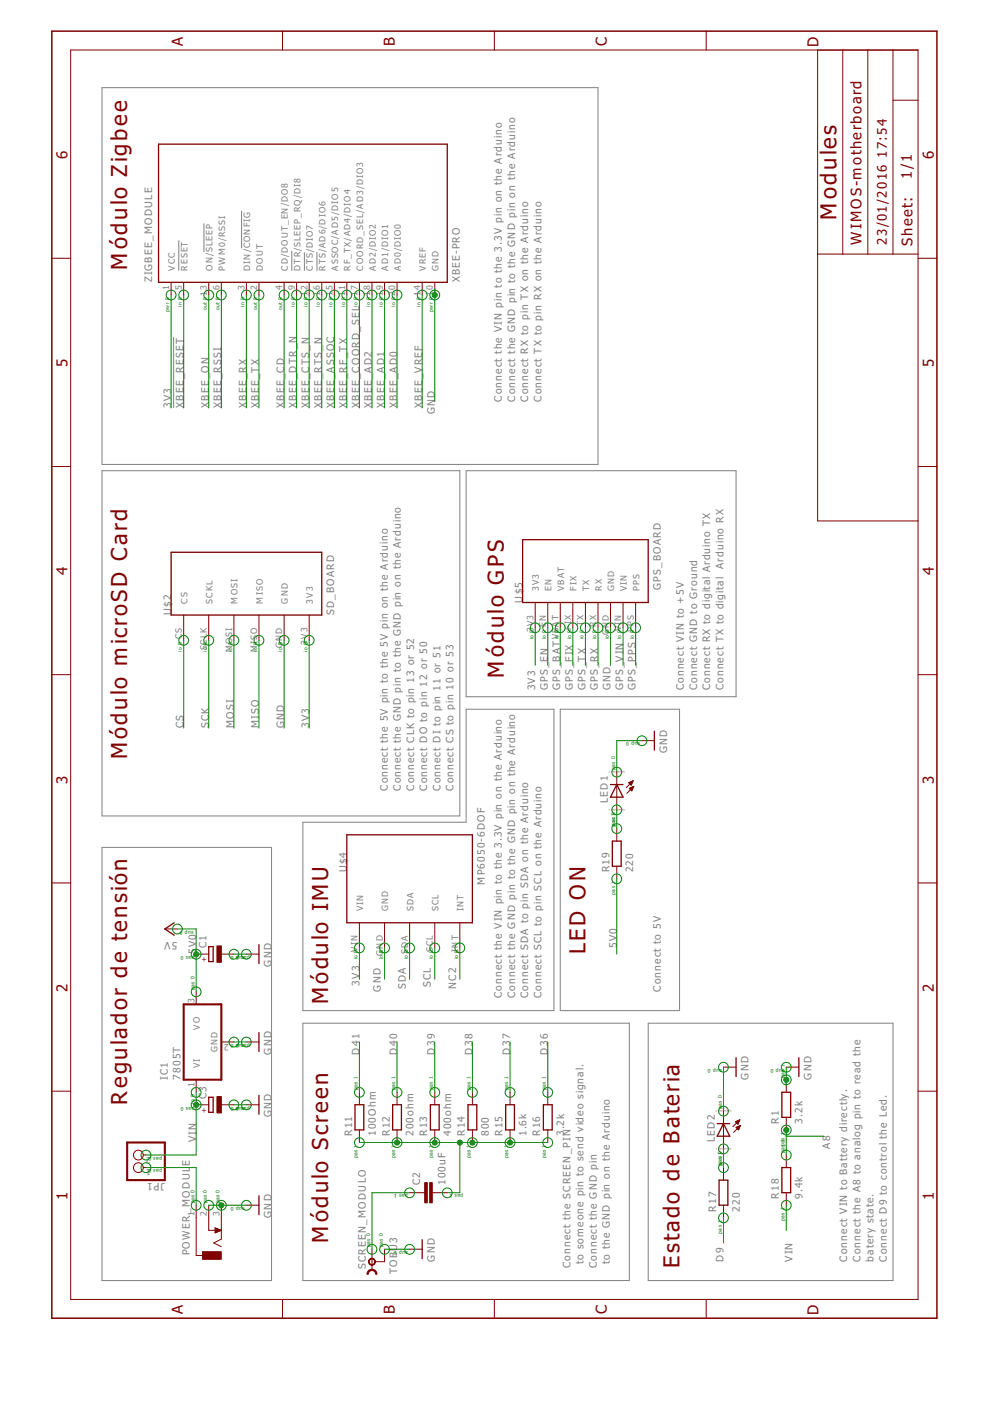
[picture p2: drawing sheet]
<svg xmlns="http://www.w3.org/2000/svg" width="210mm" height="297mm" viewBox="0 0 210 297" stroke-linecap="round" stroke-linejoin="round" font-family="sans-serif">
<g fill="none" stroke="#808080" stroke-width=".21">
<path d="M21.6 18.6h105.2v79.9h-105.2zM37.9 50.9v6.5M43.2 47.3v6.1M51.2 44.7v8M61.9 53.2v4.2M64.5 53.5v3.9M67.2 53.4v4M36.8 71.4v15.1M21.6 99.8h75.9v73.2h-75.9zM98.8 99.8h57.3v47.9h-57.3zM118.8 150.4h25.3v63.9h-25.3zM21.6 179.7h36v91.8h-36z"/>
<path d="M64.2 174.3h34.6v-23.9h18.7v63.9h-53.3zM64.2 216.9h69.2v54.6h-69.2zM137.4 216.9h51.9v54.6h-51.9z"/>
</g>
<g fill="#800000" stroke="#800000" stroke-width=".21">
<path d="M78.2 269.3a1.06 1.06 0 0 1 1.1-.1 1.06 1.06 0 0 1 .6 1h-.2a.8 .8 0 0 0-.8-.8 .8 .8 0 0 0-.8 .8h-.3v-.2z" fill-rule="evenodd"/>
<path d="M78.4 267a.74 .74 0 0 1 1.2 .3 .74 .74 0 0 1-.7 1v-.2a.59 .59 0 0 1-.6-.8 .59 .59 0 0 1 .9-.2 .59 .59 0 0 1-.1 1h-.2v.2a.74 .74 0 0 1-.7-.5 .74 .74 0 0 1 .2-.8z" fill-rule="evenodd"/>
</g>
<g fill="none" stroke="#800000" stroke-width=".21">
<path d="M15 10.6h179.6v264.9h-179.6zM59.9 6.6v4M104.8 6.6v4M149.7 6.6v4M173.4 10.6v99.8h21.2M178.7 10.6v43.3M184 10.6v43.3M189.3 10.6v43.3M189.3 21.3h5.3M11 54.8h4M36.3 59.9v2.6M38.9 59.9v2.6"/>
<path d="M44.3 59.9v2.6M46.9 59.9v2.6M52.2 59.9v2.6M54.9 59.9v2.6M60.2 59.9v2.6M62.9 59.9v2.6M65.6 59.9v2.6M68.2 59.9v2.6M70.9 59.9v2.6M73.5 59.9v2.6M76.2 59.9v2.6M78.9 59.9v2.6"/>
<path d="M81.5 59.9v2.6M84.2 59.9v2.6M89.5 59.9v2.6M92.2 59.9v2.6M173.4 53.9h21.2M194.6 54.8h4M11 98.9h4M194.6 98.9h4M38.9 130.4v5.3M44.3 130.4v5.3M49.6 130.4v5.3M54.9 130.4v5.3"/>
<path d="M60.2 130.4v5.3M65.6 130.4v5.3M113.5 127.7v5.4M116.1 127.7v5.4M118.8 127.7v5.4M121.5 127.7v5.4M124.1 127.7v5.4M126.8 127.7v5.4M129.4 127.7v5.4M132.1 127.7v5.4M134.8 127.7v5.4M11 143h4"/>
<path d="M136.1 157h2.6M194.6 143h4M130.8 163.7v8M130.8 175.7v2.6M133.3 165.9l.9-.4-.4 1zM133.4 165.9v.1M133.4 167.2l1-.4-.4 .9zM133.5 165.9v.2M133.5 167.1v.1M133.6 165.8v.5M133.6 167.1v.2M133.8 165.8v.6"/>
<path d="M133.8 167v.5M133.9 165.7v.7M133.9 167v.6M134 165.7v.4M134 166.9v.7M134.1 165.6v.2M134.1 166.9v.4M134.2 165.5l-1.4 1.5M134.3 166.8v.2M134.4 166.8l-1.5 1.4M11 187.2h4M34.9 197h2.7"/>
<path d="M76.2 195.6v5.4M81.5 195.6v5.4M86.8 195.6v5.4M92.2 195.6v5.4M97.5 195.6v5.4M130.8 183.7v2.6M194.6 187.2h4M41.6 210.3v2.6M41.6 202.3h2.7M46.9 202.3h2.7M52.2 202.3h2.7M11 231.4h4"/>
<path d="M41.6 228.9v2.7M41.6 234.2h2.7M46.9 220.9h2.7M46.9 234.2h2.7M52.2 220.9h2.7M52.2 234.2h2.7M76.2 231.6v2.6M76.2 239.6v2.6M84.2 231.6v2.6M84.2 239.6v2.6M92.2 231.6v2.6M92.2 239.6v2.6"/>
<path d="M100.2 231.6v2.6M100.2 239.6v2.6M108.1 231.6v2.6M108.1 239.6v2.6M116.1 231.6v2.6M116.1 239.6v2.6M153.4 235.6v8M153.4 226.3h2.7M155.9 237.8l1-.4-.4 1zM156 237.8v.1M156.1 239l.9-.4-.4 1zM156.1 237.7v.3"/>
<path d="M156.1 239v.1M156.3 237.7v.5M156.3 238.9v.3M156.4 237.6v.7M156.4 238.9v.5M156.5 237.6v.6M156.5 238.8v.7M156.7 237.5v.4M156.7 238.8v.6M156.8 237.5v.1M156.8 238.7v.4M156.9 237.4l-1.5 1.5"/>
<path d="M156.9 238.7v.1M157 238.6l-1.5 1.5M166.7 226.3h2.7M166.7 228.9v2.7M166.7 236.9v2.7M194.6 231.4h4M30.4 247.5h.5M30.4 244.9h.5M41.6 255.5v10.7h1.3M44.3 255.5v5.4h2.6M46.9 255.5v7.2l-1.6 .8 1.6 .8M52.2 255.5h2.7"/>
<path d="M86.8 252.9h3.2M91.7 252.9h3.1M153.4 247.5v2.7M153.4 255.5v2.7M166.7 244.9v2.6M166.7 252.9v2.6M45.6 260.3l1.3 .6-1.3 .5zM45.7 260.4v.9M45.8 260.4v.9M46 260.5v.7M46.1 260.5v.7M46.2 260.6v.5"/>
<path d="M46.4 260.6v.5M46.5 260.7v.3M46.6 260.7v.3M46.7 260.8v.1M46.9 260.8v.1M59.9 275.5v4M78.9 264.9v4.2M81.5 264.9v2.6h-2M86.8 264.9h2.7M104.8 275.5v4M149.7 275.5v4"/>
<circle cx="29.3" cy="247.6" r="1.04"/>
<circle cx="29.3" cy="244.9" r="1.04"/>
</g>
<g fill="none" stroke="#800000" stroke-width=".28">
<path d="M33.6 30.6h61.2v29.3h-61.2zM36.3 117.1h31.9v13.3h-31.9zM110.8 114.4h26.6v13.3h-26.6zM138.7 155v4M73.5 177h26.7v18.6h-26.7zM129.4 166.3h2.7M129.8 178.3h1.9v5.4h-1.9zM130.8 166.3l1.3 2.7h-2.7zM36.9 195.6l-2 1.4 2 1.3M44.3 200.7h.9v3.2h-.9zM54.9 200.3v4M54.9 218.9v4"/>
<path d="M44.3 232.6h.9v3.2h-.9zM54.9 232.2v4M75.3 234.2h1.8v5.4h-1.8zM83.2 234.2h1.9v5.4h-1.9zM91.2 234.2h1.9v5.4h-1.9zM99.2 234.2h1.9v5.4h-1.9zM107.2 234.2h1.9v5.4h-1.9zM115.2 234.2h1.9v5.4h-1.9zM152.1 238.2h2.6M153.4 238.2l1.3 2.7h-2.6zM156.1 224.3v3.9M165.8 231.6h1.8v5.3h-1.8z"/>
<path d="M169.4 224.3v3.9M54.9 253.5v4M152.5 250.2h1.8v5.3h-1.8zM165.8 247.5h1.8v5.4h-1.8zM89.5 262.8v4"/>
</g>
<path d="M11 6.6h187.6v272.9h-187.6z" fill="none" stroke="#800000" stroke-width=".32"/>
<g fill="#800000" stroke="#800000" stroke-width=".21">
<path d="M42.9 265.4h4v1.6h-4z"/>
<path d="M46 232.5h.9v3.5h-.9z"/>
<path d="M46 200.6h.9v3.4h-.9z"/>
<path d="M91.1 250.7h.6v4.3h-.6z"/>
<path d="M90 250.7h.6v4.3h-.6z"/>
</g>
<path d="M38.9 212.9h8v16h-8zM27 242.2h7.9v8h-7.9z" fill="none" stroke="#800000" stroke-width=".44"/>
<g fill="none" stroke="#008000" stroke-width=".21">
<path d="M36.3 62.5v24M38.9 62.5v24M44.3 62.5v24M46.9 62.5v24M52.2 62.5v24M54.9 62.5v24M60.2 62.5v24M62.9 62.5v24M65.6 62.5v24M68.2 62.5v24M70.9 62.5v24M73.5 62.5v24"/>
<path d="M76.2 62.5v24M78.9 62.5v24M81.5 62.5v24M84.2 62.5v24M89.5 62.5v24M92.2 61.2v24M38.9 135.7v18.7M44.3 135.7v18.7M49.6 135.7v18.7M54.9 135.7v18.7M60.2 135.7v18.7M65.6 135.7v18.7"/>
<path d="M113.5 133.1v8M116.1 133.1v8M118.8 133.1v8M121.5 133.1v8M124.1 133.1v8M126.8 133.1v8M129.4 133.1v8M132.1 133.1v8M134.8 133.1v8M136.1 157h-5.3v6.7M130.8 171.7v4M37.6 197h4v13.3"/>
<path d="M130.8 186.3v16M49.6 202.3h2.6M76.2 201v6.6M81.5 201v6.6M86.8 201v6.6M92.2 201v6.6M97.5 201v6.6M41.6 231.6v13.3h-10.7M49.6 234.2h2.6M49.6 220.9h2.6M76.2 220.9v10.7M84.2 220.9v10.7"/>
<path d="M92.2 220.9v10.7M100.2 220.9v10.7M108.1 220.9v10.7M116.1 220.9v10.7M153.4 226.3v9.3M166.7 226.3v4M166.7 239.6v5.3M30.9 247.5h10.7v8M44.3 255.5h7.9M76.2 242.2h39.9M86.8 252.9h-7.9v12M97.5 242.2v10.7h-2.7"/>
<path d="M153.4 243.6v3.9M153.4 258.2v5.3M166.7 255.5v5.4M166.7 240.9h8M81.5 264.9h5.3"/>
<circle cx="36.3" cy="62.5" r="1.04"/>
<circle cx="38.9" cy="62.5" r="1.04"/>
<circle cx="44.3" cy="62.5" r="1.04"/>
<circle cx="46.9" cy="62.5" r="1.04"/>
<circle cx="52.2" cy="62.5" r="1.04"/>
<circle cx="54.9" cy="62.5" r="1.04"/>
<circle cx="60.2" cy="62.5" r="1.04"/>
<circle cx="62.9" cy="62.5" r="1.04"/>
<circle cx="65.6" cy="62.5" r="1.04"/>
<circle cx="68.2" cy="62.5" r="1.04"/>
<circle cx="70.9" cy="62.5" r="1.04"/>
<circle cx="73.5" cy="62.5" r="1.04"/>
<circle cx="76.2" cy="62.5" r="1.04"/>
<circle cx="78.9" cy="62.5" r="1.04"/>
<circle cx="81.5" cy="62.5" r="1.04"/>
<circle cx="84.2" cy="62.5" r="1.04"/>
<circle cx="89.5" cy="62.5" r="1.04"/>
<circle cx="92.2" cy="62.5" r="1.04"/>
<circle cx="38.9" cy="135.8" r="1.04"/>
<circle cx="44.3" cy="135.8" r="1.04"/>
<circle cx="49.6" cy="135.8" r="1.04"/>
<circle cx="54.9" cy="135.8" r="1.04"/>
<circle cx="60.2" cy="135.8" r="1.04"/>
<circle cx="65.6" cy="135.8" r="1.04"/>
<circle cx="113.5" cy="133.1" r="1.04"/>
<circle cx="116.1" cy="133.1" r="1.04"/>
<circle cx="118.8" cy="133.1" r="1.04"/>
<circle cx="121.5" cy="133.1" r="1.04"/>
<circle cx="124.1" cy="133.1" r="1.04"/>
<circle cx="126.8" cy="133.1" r="1.04"/>
<circle cx="129.4" cy="133.1" r="1.04"/>
<circle cx="132.1" cy="133.1" r="1.04"/>
<circle cx="134.8" cy="133.1" r="1.04"/>
<circle cx="136.1" cy="157.1" r="1.04"/>
<circle cx="130.8" cy="171.7" r="1.04"/>
<circle cx="130.8" cy="163.7" r="1.04"/>
<circle cx="130.8" cy="175.7" r="1.04"/>
<circle cx="37.6" cy="197" r="1.04"/>
<circle cx="130.8" cy="186.3" r="1.04"/>
<circle cx="41.6" cy="202.3" r="1.04"/>
<circle cx="41.6" cy="210.3" r="1.04"/>
<circle cx="49.6" cy="202.3" r="1.04"/>
<circle cx="52.2" cy="202.3" r="1.04"/>
<circle cx="76.2" cy="201" r="1.04"/>
<circle cx="81.5" cy="201" r="1.04"/>
<circle cx="86.8" cy="201" r="1.04"/>
<circle cx="92.2" cy="201" r="1.04"/>
<circle cx="97.5" cy="201" r="1.04"/>
<circle cx="41.6" cy="231.6" r="1.04"/>
<circle cx="41.6" cy="234.3" r="1.04"/>
<circle cx="49.6" cy="234.3" r="1.04"/>
<circle cx="49.6" cy="220.9" r="1.04"/>
<circle cx="52.2" cy="220.9" r="1.04"/>
<circle cx="52.2" cy="234.3" r="1.04"/>
<circle cx="76.2" cy="231.6" r="1.04"/>
<circle cx="84.2" cy="231.6" r="1.04"/>
<circle cx="92.2" cy="231.6" r="1.04"/>
<circle cx="100.2" cy="231.6" r="1.04"/>
<circle cx="108.1" cy="231.6" r="1.04"/>
<circle cx="116.1" cy="231.6" r="1.04"/>
<circle cx="153.4" cy="226.3" r="1.04"/>
<circle cx="153.4" cy="235.6" r="1.04"/>
<circle cx="166.7" cy="228.9" r="1.04"/>
<circle cx="166.7" cy="239.6" r="1.04"/>
<circle cx="166.7" cy="226.3" r="1.04"/>
<circle cx="30.9" cy="247.6" r="1.04"/>
<circle cx="30.9" cy="244.9" r="1.04"/>
<circle cx="41.6" cy="255.5" r="1.04"/>
<circle cx="44.3" cy="255.5" r="1.04"/>
<circle cx="46.9" cy="255.5" r="1.04"/>
<circle cx="52.2" cy="255.5" r="1.04"/>
<circle cx="76.2" cy="242.3" r="1.04"/>
<circle cx="84.2" cy="242.3" r="1.04"/>
<circle cx="86.8" cy="252.9" r="1.04"/>
<circle cx="92.2" cy="242.3" r="1.04"/>
<circle cx="94.8" cy="252.9" r="1.04"/>
<circle cx="100.2" cy="242.3" r="1.04"/>
<circle cx="108.1" cy="242.3" r="1.04"/>
<circle cx="116.1" cy="242.3" r="1.04"/>
<circle cx="153.4" cy="258.2" r="1.04"/>
<circle cx="153.4" cy="247.6" r="1.04"/>
<circle cx="153.4" cy="243.6" r="1.04"/>
<circle cx="166.7" cy="255.5" r="1.04"/>
<circle cx="166.7" cy="244.9" r="1.04"/>
<circle cx="78.9" cy="264.9" r="1.04"/>
<circle cx="81.5" cy="264.9" r="1.04"/>
<circle cx="86.8" cy="264.9" r="1.04"/>
</g>
<g fill="#008000" stroke="#008000" stroke-width=".21">
<circle cx="92.2" cy="62.5" r=".53"/>
<circle cx="166.7" cy="228.9" r=".53"/>
<circle cx="46.9" cy="255.5" r=".53"/>
<circle cx="41.6" cy="234.3" r=".53"/>
<circle cx="166.7" cy="239.6" r=".53"/>
<circle cx="41.6" cy="202.3" r=".53"/>
<circle cx="97.5" cy="242.3" r=".53"/>
<circle cx="84.2" cy="242.3" r=".53"/>
<circle cx="92.2" cy="242.3" r=".53"/>
<circle cx="100.2" cy="242.3" r=".53"/>
<circle cx="108.1" cy="242.3" r=".53"/>
</g>
<g font-size="5.6" fill="#800000">
<text x="177.4" y="46.5" transform="rotate(-90 177.4 46.5)">Modules</text>
<text x="27" y="57.2" transform="rotate(-90 27 57.2)">Módulo Zigbee</text>
<text x="106.8" y="143.7" transform="rotate(-90 106.8 143.7)">Módulo GPS</text>
<text x="27" y="161" transform="rotate(-90 27 161)">Módulo microSD Card</text>
<text x="124.1" y="202.3" transform="rotate(-90 124.1 202.3)">LED ON</text>
<text x="69.5" y="212.9" transform="rotate(-90 69.5 212.9)">Módulo IMU</text>
<text x="27" y="234.2" transform="rotate(-90 27 234.2)">Regulador de tensión</text>
<text x="69.5" y="263.5" transform="rotate(-90 69.5 263.5)">Módulo Screen</text>
<text x="144.1" y="268.8" transform="rotate(-90 144.1 268.8)">Estado de Bateria</text>
</g>
<g font-size="3.9" fill="#800000">
<text x="38.8" y="9.8" transform="rotate(-90 38.8 9.8)">A</text>
<text x="83.7" y="9.7" transform="rotate(-90 83.7 9.7)">B</text>
<text x="128.6" y="9.8" transform="rotate(-90 128.6 9.8)">C</text>
<text x="173.6" y="9.9" transform="rotate(-90 173.6 9.9)">D</text>
<text x="14.3" y="33.7" transform="rotate(-90 14.3 33.7)">6</text>
<text x="198" y="33.7" transform="rotate(-90 198 33.7)">6</text>
<text x="14.3" y="77.9" transform="rotate(-90 14.3 77.9)">5</text>
<text x="198" y="77.9" transform="rotate(-90 198 77.9)">5</text>
<text x="14.3" y="122" transform="rotate(-90 14.3 122)">4</text>
<text x="198" y="122" transform="rotate(-90 198 122)">4</text>
<text x="14.3" y="166.2" transform="rotate(-90 14.3 166.2)">3</text>
<text x="198" y="166.2" transform="rotate(-90 198 166.2)">3</text>
<text x="14.3" y="210.3" transform="rotate(-90 14.3 210.3)">2</text>
<text x="198" y="210.3" transform="rotate(-90 198 210.3)">2</text>
<text x="14.3" y="254.5" transform="rotate(-90 14.3 254.5)">1</text>
<text x="198" y="254.5" transform="rotate(-90 198 254.5)">1</text>
<text x="38.8" y="278.6" transform="rotate(-90 38.8 278.6)">A</text>
<text x="83.7" y="278.6" transform="rotate(-90 83.7 278.6)">B</text>
<text x="128.6" y="278.6" transform="rotate(-90 128.6 278.6)">C</text>
<text x="173.6" y="278.8" transform="rotate(-90 173.6 278.8)">D</text>
</g>
<g font-size="3.7" fill="#800000">
<text x="193.3" y="37.9" transform="rotate(-90 193.3 37.9)">1/1</text>
<text x="182.7" y="51.9" transform="rotate(-90 182.7 51.9)">WIMOS-motherboard</text>
<text x="193.5" y="52.1" transform="rotate(-90 193.5 52.1)">Sheet:</text>
</g>
<g font-size="3.4" fill="#800000">
<text x="188" y="33.5" transform="rotate(-90 188 33.5)">17:54</text>
<text x="188" y="51.9" transform="rotate(-90 188 51.9)">23/01/2016</text>
</g>
<g font-size="2.6" fill="#808080">
<text x="32.3" y="59.9" transform="rotate(-90 32.3 59.9)">ZIGBEE_MODULE</text>
<text x="97.5" y="59.9" transform="rotate(-90 97.5 59.9)">XBEE-PRO</text>
<text x="36.3" y="86.5" transform="rotate(-90 36.3 86.5)">3V3</text>
<text x="38.9" y="86.5" transform="rotate(-90 38.9 86.5)">XBEE_RESET</text>
<text x="44.3" y="86.5" transform="rotate(-90 44.3 86.5)">XBEE_ON</text>
<text x="46.9" y="86.5" transform="rotate(-90 46.9 86.5)">XBEE_RSSI</text>
<text x="52.2" y="86.5" transform="rotate(-90 52.2 86.5)">XBEE_RX</text>
<text x="54.9" y="86.5" transform="rotate(-90 54.9 86.5)">XBEE_TX</text>
<text x="60.2" y="86.5" transform="rotate(-90 60.2 86.5)">XBEE_CD</text>
<text x="62.9" y="86.5" transform="rotate(-90 62.9 86.5)">XBEE_DTR_N</text>
<text x="65.6" y="86.5" transform="rotate(-90 65.6 86.5)">XBEE_CTS_N</text>
<text x="68.2" y="86.5" transform="rotate(-90 68.2 86.5)">XBEE_RTS_N</text>
<text x="70.9" y="86.5" transform="rotate(-90 70.9 86.5)">XBEE_ASSOC</text>
<text x="73.5" y="86.5" transform="rotate(-90 73.5 86.5)">XBEE_RF_TX</text>
<text x="76.2" y="86.5" transform="rotate(-90 76.2 86.5)">XBEE_COORD_SEL</text>
<text x="78.9" y="86.5" transform="rotate(-90 78.9 86.5)">XBEE_AD2</text>
<text x="81.5" y="86.5" transform="rotate(-90 81.5 86.5)">XBEE_AD1</text>
<text x="84.2" y="86.5" transform="rotate(-90 84.2 86.5)">XBEE_AD0</text>
<text x="89.5" y="86.5" transform="rotate(-90 89.5 86.5)">XBEE_VREF</text>
<text x="92.2" y="87.8" transform="rotate(-90 92.2 87.8)">GND</text>
<text x="106.4" y="85.1" transform="rotate(-90 106.4 85.1)">Connect the VIN pin to the 3.3V pin on the Arduino</text>
<text x="109.2" y="85.1" transform="rotate(-90 109.2 85.1)">Connect the GND pin to the GND pin on the Arduino</text>
<text x="112" y="85.1" transform="rotate(-90 112 85.1)">Connect RX to pin TX on the Arduino</text>
<text x="114.8" y="85.1" transform="rotate(-90 114.8 85.1)">Connect TX to pin RX on the Arduino</text>
<text x="140.1" y="125.1" transform="rotate(-90 140.1 125.1)">GPS_BOARD</text>
<text x="36.3" y="130.4" transform="rotate(-90 36.3 130.4)">U$2</text>
<text x="70.9" y="130.4" transform="rotate(-90 70.9 130.4)">SD_BOARD</text>
<text x="110.8" y="127.7" transform="rotate(-90 110.8 127.7)">U$5</text>
<text x="113.5" y="146.4" transform="rotate(-90 113.5 146.4)">3V3</text>
<text x="116.1" y="146.4" transform="rotate(-90 116.1 146.4)">GPS_EN</text>
<text x="118.8" y="146.4" transform="rotate(-90 118.8 146.4)">GPS_BAT</text>
<text x="121.5" y="146.4" transform="rotate(-90 121.5 146.4)">GPS_FIX</text>
<text x="124.1" y="146.4" transform="rotate(-90 124.1 146.4)">GPS_TX</text>
<text x="126.8" y="146.4" transform="rotate(-90 126.8 146.4)">GPS_RX</text>
<text x="129.4" y="146.4" transform="rotate(-90 129.4 146.4)">GND</text>
<text x="132.1" y="146.4" transform="rotate(-90 132.1 146.4)">GPS_VIN</text>
<text x="134.8" y="146.4" transform="rotate(-90 134.8 146.4)">GPS_PPS</text>
<text x="145" y="146.4" transform="rotate(-90 145 146.4)">Connect VIN to +5V</text>
<text x="147.8" y="146.4" transform="rotate(-90 147.8 146.4)">Connect GND to Ground</text>
<text x="150.6" y="146.4" transform="rotate(-90 150.6 146.4)">Connect RX to digital Arduino TX</text>
<text x="153.4" y="146.4" transform="rotate(-90 153.4 146.4)">Connect TX to digital Arduino RX</text>
<text x="38.9" y="154.4" transform="rotate(-90 38.9 154.4)">CS</text>
<text x="44.3" y="154.4" transform="rotate(-90 44.3 154.4)">SCK</text>
<text x="49.6" y="154.4" transform="rotate(-90 49.6 154.4)">MOSI</text>
<text x="54.9" y="154.4" transform="rotate(-90 54.9 154.4)">MISO</text>
<text x="60.2" y="154.4" transform="rotate(-90 60.2 154.4)">GND</text>
<text x="65.6" y="154.4" transform="rotate(-90 65.6 154.4)">3V3</text>
<text x="141.4" y="159.7" transform="rotate(-90 141.4 159.7)">GND</text>
<text x="82.2" y="167.7" transform="rotate(-90 82.2 167.7)">Connect the 5V pin to the 5V pin on the Arduino</text>
<text x="85" y="167.7" transform="rotate(-90 85 167.7)">Connect the GND pin to the GND pin on the Arduino</text>
<text x="87.8" y="167.7" transform="rotate(-90 87.8 167.7)">Connect CLK to pin 13 or 52</text>
<text x="90.6" y="167.7" transform="rotate(-90 90.6 167.7)">Connect DO to pin 12 or 50</text>
<text x="93.4" y="167.7" transform="rotate(-90 93.4 167.7)">Connect DI to pin 11 or 51</text>
<text x="96.2" y="167.7" transform="rotate(-90 96.2 167.7)">Connect CS to pin 10 or 53</text>
<text x="128.9" y="170.2" transform="rotate(-90 128.9 170.2)">LED1</text>
<text x="73.5" y="185" transform="rotate(-90 73.5 185)">U$4</text>
<text x="129.2" y="185" transform="rotate(-90 129.2 185)">R19</text>
<text x="134.2" y="185" transform="rotate(-90 134.2 185)">220</text>
<text x="102.8" y="187.6" transform="rotate(-90 102.8 187.6)">MP6050-6DOF</text>
<text x="37.6" y="199.6" transform="rotate(-180 37.6 199.6)">5V</text>
<text x="41.6" y="202.3" transform="rotate(-90 41.6 202.3)">5V0</text>
<text x="43.8" y="201.1" transform="rotate(-90 43.8 201.1)">C1</text>
<text x="130.8" y="201" transform="rotate(-90 130.8 201)">5V0</text>
<text x="57.6" y="205" transform="rotate(-90 57.6 205)">GND</text>
<text x="76.2" y="208.9" transform="rotate(-90 76.2 208.9)">3V3</text>
<text x="86.1" y="209.8" transform="rotate(-90 86.1 209.8)">SDA</text>
<text x="91.4" y="209.3" transform="rotate(-90 91.4 209.3)">SCL</text>
<text x="96.7" y="209.7" transform="rotate(-90 96.7 209.7)">NC2</text>
<text x="80.7" y="210.2" transform="rotate(-90 80.7 210.2)">GND</text>
<text x="106.4" y="211.6" transform="rotate(-90 106.4 211.6)">Connect the VIN pin to the 3.3V pin on the Arduino</text>
<text x="109.2" y="211.6" transform="rotate(-90 109.2 211.6)">Connect the GND pin to the GND pin on the Arduino</text>
<text x="112" y="211.6" transform="rotate(-90 112 211.6)">Connect SDA to pin SDA on the Arduino</text>
<text x="114.8" y="211.6" transform="rotate(-90 114.8 211.6)">Connect SCL to pin SCL on the Arduino</text>
<text x="140.1" y="210.3" transform="rotate(-90 140.1 210.3)">Connect to 5V</text>
<text x="57.6" y="223.6" transform="rotate(-90 57.6 223.6)">GND</text>
<text x="76.2" y="223.6" transform="rotate(-90 76.2 223.6)">D41</text>
<text x="84.2" y="223.6" transform="rotate(-90 84.2 223.6)">D40</text>
<text x="92.2" y="223.6" transform="rotate(-90 92.2 223.6)">D39</text>
<text x="100.2" y="223.6" transform="rotate(-90 100.2 223.6)">D38</text>
<text x="108.1" y="223.6" transform="rotate(-90 108.1 223.6)">D37</text>
<text x="116.1" y="223.6" transform="rotate(-90 116.1 223.6)">D36</text>
<text x="35.6" y="228.9" transform="rotate(-90 35.6 228.9)">IC1</text>
<text x="38.3" y="228.9" transform="rotate(-90 38.3 228.9)">7805T</text>
<text x="43.8" y="233" transform="rotate(-90 43.8 233)">C3</text>
<text x="158.7" y="228.9" transform="rotate(-90 158.7 228.9)">GND</text>
<text x="172" y="228.9" transform="rotate(-90 172 228.9)">GND</text>
<text x="57.6" y="236.9" transform="rotate(-90 57.6 236.9)">GND</text>
<text x="165.1" y="238.2" transform="rotate(-90 165.1 238.2)">R1</text>
<text x="170.2" y="238.2" transform="rotate(-90 170.2 238.2)">3.2k</text>
<text x="41.6" y="242.2" transform="rotate(-90 41.6 242.2)">VIN</text>
<text x="74.6" y="240.9" transform="rotate(-90 74.6 240.9)">R11</text>
<text x="79.7" y="240.9" transform="rotate(-90 79.7 240.9)">100Ohm</text>
<text x="82.6" y="240.9" transform="rotate(-90 82.6 240.9)">R12</text>
<text x="87.6" y="240.9" transform="rotate(-90 87.6 240.9)">200ohm</text>
<text x="90.6" y="240.9" transform="rotate(-90 90.6 240.9)">R13</text>
<text x="95.6" y="240.9" transform="rotate(-90 95.6 240.9)">400ohm</text>
<text x="98.6" y="240.9" transform="rotate(-90 98.6 240.9)">R14</text>
<text x="103.6" y="240.9" transform="rotate(-90 103.6 240.9)">800</text>
<text x="106.6" y="240.9" transform="rotate(-90 106.6 240.9)">R15</text>
<text x="111.6" y="240.9" transform="rotate(-90 111.6 240.9)">1.6k</text>
<text x="114.6" y="240.9" transform="rotate(-90 114.6 240.9)">R16</text>
<text x="119.6" y="240.9" transform="rotate(-90 119.6 240.9)">3.2k</text>
<text x="151.5" y="242.1" transform="rotate(-90 151.5 242.1)">LED2</text>
<text x="176" y="243.6" transform="rotate(-90 176 243.6)">A8</text>
<text x="34.9" y="250.9" transform="rotate(-180 34.9 250.9)">JP1</text>
<text x="40.3" y="247.3" transform="rotate(-90 40.3 247.3)">E</text>
<text x="89.1" y="251.3" transform="rotate(-90 89.1 251.3)">C2</text>
<text x="94.4" y="251.3" transform="rotate(-90 94.4 251.3)">100uF</text>
<text x="151.8" y="256.9" transform="rotate(-90 151.8 256.9)">R17</text>
<text x="156.9" y="256.9" transform="rotate(-90 156.9 256.9)">220</text>
<text x="165.1" y="254.2" transform="rotate(-90 165.1 254.2)">R18</text>
<text x="170.2" y="254.2" transform="rotate(-90 170.2 254.2)">9.4k</text>
<text x="57.6" y="258.2" transform="rotate(-90 57.6 258.2)">GND</text>
<text x="40.3" y="266.2" transform="rotate(-90 40.3 266.2)">POWER_MODUL</text>
<text x="77.5" y="269.1" transform="rotate(-90 77.5 269.1)">SCREEN_MODULO</text>
<text x="92.2" y="267.5" transform="rotate(-90 92.2 267.5)">GND</text>
<text x="120.9" y="268.8" transform="rotate(-90 120.9 268.8)">Connect the SCREEN_PIN</text>
<text x="123.7" y="268" transform="rotate(-90 123.7 268)">to someone pin to send video signal.</text>
<text x="126.5" y="268.8" transform="rotate(-90 126.5 268.8)">Connect the GND pin</text>
<text x="129.3" y="268" transform="rotate(-90 129.3 268)">to the GND pin on the Arduino</text>
<text x="153.4" y="267.5" transform="rotate(-90 153.4 267.5)">D9</text>
<text x="168" y="267.5" transform="rotate(-90 168 267.5)">VIN</text>
<text x="179.6" y="267.5" transform="rotate(-90 179.6 267.5)">Connect VIN to Battery directly.</text>
<text x="182.4" y="267.5" transform="rotate(-90 182.4 267.5)">Connect the A8 to analog pin to read the</text>
<text x="185.2" y="267.5" transform="rotate(-90 185.2 267.5)">batery state.</text>
<text x="188" y="267.5" transform="rotate(-90 188 267.5)">Connect D9 to control the Led.</text>
<text x="84.2" y="270.2" transform="rotate(-90 84.2 270.2)">TOBU3</text>
</g>
<g font-size="2.2" fill="#808080">
<text x="37.1" y="57.4" transform="rotate(-90 37.1 57.4)">VCC</text>
<text x="39.7" y="57.4" transform="rotate(-90 39.7 57.4)">RESET</text>
<text x="45.1" y="57.4" transform="rotate(-90 45.1 57.4)">ON/SLEEP</text>
<text x="47.7" y="57.4" transform="rotate(-90 47.7 57.4)">PWM0/RSSI</text>
<text x="53" y="57.4" transform="rotate(-90 53 57.4)">DIN/CONFIG</text>
<text x="55.7" y="57.4" transform="rotate(-90 55.7 57.4)">DOUT</text>
<text x="61" y="57.4" transform="rotate(-90 61 57.4)">CD/DOUT_EN/DO8</text>
<text x="63.7" y="57.4" transform="rotate(-90 63.7 57.4)">DTR/SLEEP_RQ/DI8</text>
<text x="66.4" y="57.4" transform="rotate(-90 66.4 57.4)">CTS/DIO7</text>
<text x="69" y="57.4" transform="rotate(-90 69 57.4)">RTS/AD6/DIO6</text>
<text x="71.7" y="57.4" transform="rotate(-90 71.7 57.4)">ASSOC/AD5/DIO5</text>
<text x="74.3" y="57.4" transform="rotate(-90 74.3 57.4)">RF_TX/AD4/DIO4</text>
<text x="77" y="57.4" transform="rotate(-90 77 57.4)">COORD_SEL/AD3/DIO3</text>
<text x="79.7" y="57.4" transform="rotate(-90 79.7 57.4)">AD2/DIO2</text>
<text x="82.3" y="57.4" transform="rotate(-90 82.3 57.4)">AD1/DIO1</text>
<text x="85" y="57.4" transform="rotate(-90 85 57.4)">AD0/DIO0</text>
<text x="90.3" y="57.4" transform="rotate(-90 90.3 57.4)">VREF</text>
<text x="93" y="57.4" transform="rotate(-90 93 57.4)">GND</text>
<text x="35.9" y="61.5" transform="rotate(-90 35.9 61.5)">1</text>
<text x="38.6" y="61.5" transform="rotate(-90 38.6 61.5)">5</text>
<text x="43.9" y="62.7" transform="rotate(-90 43.9 62.7)">13</text>
<text x="46.5" y="61.5" transform="rotate(-90 46.5 61.5)">6</text>
<text x="51.9" y="61.5" transform="rotate(-90 51.9 61.5)">3</text>
<text x="54.5" y="61.5" transform="rotate(-90 54.5 61.5)">2</text>
<text x="59.9" y="61.5" transform="rotate(-90 59.9 61.5)">4</text>
<text x="62.5" y="61.5" transform="rotate(-90 62.5 61.5)">9</text>
<text x="65.2" y="62.7" transform="rotate(-90 65.2 62.7)">12</text>
<text x="67.8" y="62.7" transform="rotate(-90 67.8 62.7)">16</text>
<text x="70.5" y="62.7" transform="rotate(-90 70.5 62.7)">15</text>
<text x="73.2" y="62.7" transform="rotate(-90 73.2 62.7)">11</text>
<text x="75.8" y="62.7" transform="rotate(-90 75.8 62.7)">17</text>
<text x="78.5" y="62.7" transform="rotate(-90 78.5 62.7)">18</text>
<text x="81.2" y="62.7" transform="rotate(-90 81.2 62.7)">19</text>
<text x="83.8" y="62.7" transform="rotate(-90 83.8 62.7)">20</text>
<text x="89.1" y="62.7" transform="rotate(-90 89.1 62.7)">14</text>
<text x="91.8" y="62.7" transform="rotate(-90 91.8 62.7)">10</text>
<text x="114.3" y="125.3" transform="rotate(-90 114.3 125.3)">3V3</text>
<text x="116.9" y="125.3" transform="rotate(-90 116.9 125.3)">EN</text>
<text x="119.6" y="125.3" transform="rotate(-90 119.6 125.3)">VBAT</text>
<text x="122.3" y="125.3" transform="rotate(-90 122.3 125.3)">FIX</text>
<text x="124.9" y="125.3" transform="rotate(-90 124.9 125.3)">TX</text>
<text x="127.6" y="125.3" transform="rotate(-90 127.6 125.3)">RX</text>
<text x="130.2" y="125.3" transform="rotate(-90 130.2 125.3)">GND</text>
<text x="132.9" y="125.3" transform="rotate(-90 132.9 125.3)">VIN</text>
<text x="135.6" y="125.3" transform="rotate(-90 135.6 125.3)">PPS</text>
<text x="39.7" y="128" transform="rotate(-90 39.7 128)">CS</text>
<text x="45.1" y="128" transform="rotate(-90 45.1 128)">SCKL</text>
<text x="50.4" y="128" transform="rotate(-90 50.4 128)">MOSI</text>
<text x="55.7" y="128" transform="rotate(-90 55.7 128)">MISO</text>
<text x="61" y="128" transform="rotate(-90 61 128)">GND</text>
<text x="66.4" y="128" transform="rotate(-90 66.4 128)">3V3</text>
<text x="38.6" y="135.5" transform="rotate(-90 38.6 135.5)">CS</text>
<text x="43.9" y="137.9" transform="rotate(-90 43.9 137.9)">SCLK</text>
<text x="59.9" y="137.4" transform="rotate(-90 59.9 137.4)">GND</text>
<text x="65.2" y="136.6" transform="rotate(-90 65.2 136.6)">3V3</text>
<text x="113.1" y="134" transform="rotate(-90 113.1 134)">3V3</text>
<text x="115.8" y="132.9" transform="rotate(-90 115.8 132.9)">EN</text>
<text x="118.4" y="135.5" transform="rotate(-90 118.4 135.5)">VBAT</text>
<text x="121.1" y="133.5" transform="rotate(-90 121.1 133.5)">FIX</text>
<text x="123.7" y="132.8" transform="rotate(-90 123.7 132.8)">TX</text>
<text x="126.4" y="132.9" transform="rotate(-90 126.4 132.9)">RX</text>
<text x="129.1" y="134.7" transform="rotate(-90 129.1 134.7)">GND</text>
<text x="131.7" y="133.9" transform="rotate(-90 131.7 133.9)">VIN</text>
<text x="134.4" y="133.9" transform="rotate(-90 134.4 133.9)">PPS</text>
<text x="49.2" y="138.3" transform="rotate(-90 49.2 138.3)">MOSI</text>
<text x="54.5" y="138.3" transform="rotate(-90 54.5 138.3)">MISO</text>
<text x="77" y="193.2" transform="rotate(-90 77 193.2)">VIN</text>
<text x="82.3" y="193.2" transform="rotate(-90 82.3 193.2)">GND</text>
<text x="87.6" y="193.2" transform="rotate(-90 87.6 193.2)">SDA</text>
<text x="93" y="193.2" transform="rotate(-90 93 193.2)">SCL</text>
<text x="98.3" y="193.2" transform="rotate(-90 98.3 193.2)">INT</text>
<text x="75.8" y="201.8" transform="rotate(-90 75.8 201.8)">VIN</text>
<text x="81.2" y="202.6" transform="rotate(-90 81.2 202.6)">GND</text>
<text x="86.5" y="202.2" transform="rotate(-90 86.5 202.2)">SDA</text>
<text x="91.8" y="201.8" transform="rotate(-90 91.8 201.8)">SCL</text>
<text x="97.1" y="201.7" transform="rotate(-90 97.1 201.7)">INT</text>
<text x="41.2" y="212.6" transform="rotate(-90 41.2 212.6)">3</text>
<text x="42.4" y="218.3" transform="rotate(-90 42.4 218.3)">VO</text>
<text x="48.5" y="221.3" transform="rotate(-180 48.5 221.3)">2</text>
<text x="42.4" y="226.5" transform="rotate(-90 42.4 226.5)">VI</text>
<text x="46.1" y="223.1" transform="rotate(-90 46.1 223.1)">GND</text>
<text x="41.2" y="230.5" transform="rotate(-90 41.2 230.5)">1</text>
<text x="32" y="245.3" transform="rotate(-180 32 245.3)">2</text>
<text x="32" y="247.9" transform="rotate(-180 32 247.9)">1</text>
<text x="41.2" y="257.8" transform="rotate(-90 41.2 257.8)">1</text>
<text x="43.9" y="257.8" transform="rotate(-90 43.9 257.8)">2</text>
<text x="46.5" y="257.8" transform="rotate(-90 46.5 257.8)">3</text>
</g>
<g font-size="1.9" fill="#800000">
<text x="43.8" y="202.9" transform="rotate(-180 43.8 202.9)">+</text>
<text x="43.8" y="234.8" transform="rotate(-180 43.8 234.8)">+</text>
</g>
<g font-size="1.3" fill="#008000">
<text x="38.6" y="65" transform="rotate(-90 38.6 65)">in 0</text>
<text x="43.9" y="65.8" transform="rotate(-90 43.9 65.8)">out 0</text>
<text x="46.5" y="65.8" transform="rotate(-90 46.5 65.8)">out 0</text>
<text x="51.9" y="65" transform="rotate(-90 51.9 65)">in 0</text>
<text x="54.5" y="65.8" transform="rotate(-90 54.5 65.8)">out 0</text>
<text x="59.9" y="65.8" transform="rotate(-90 59.9 65.8)">out 0</text>
<text x="62.5" y="65" transform="rotate(-90 62.5 65)">io 0</text>
<text x="65.2" y="65" transform="rotate(-90 65.2 65)">io 0</text>
<text x="67.8" y="65" transform="rotate(-90 67.8 65)">io 0</text>
<text x="70.5" y="65" transform="rotate(-90 70.5 65)">io 0</text>
<text x="73.2" y="65" transform="rotate(-90 73.2 65)">io 0</text>
<text x="75.8" y="65" transform="rotate(-90 75.8 65)">io 0</text>
<text x="78.5" y="65" transform="rotate(-90 78.5 65)">io 0</text>
<text x="81.2" y="65" transform="rotate(-90 81.2 65)">io 0</text>
<text x="83.8" y="65" transform="rotate(-90 83.8 65)">io 0</text>
<text x="89.1" y="65" transform="rotate(-90 89.1 65)">in 0</text>
<text x="35.9" y="66.1" transform="rotate(-90 35.9 66.1)">pwr 0</text>
<text x="91.8" y="66.1" transform="rotate(-90 91.8 66.1)">pwr 0</text>
<text x="113.1" y="135.5" transform="rotate(-90 113.1 135.5)">io 0</text>
<text x="115.8" y="135.5" transform="rotate(-90 115.8 135.5)">io 0</text>
<text x="118.4" y="135.5" transform="rotate(-90 118.4 135.5)">io 0</text>
<text x="121.1" y="135.5" transform="rotate(-90 121.1 135.5)">io 0</text>
<text x="123.7" y="135.5" transform="rotate(-90 123.7 135.5)">io 0</text>
<text x="126.4" y="135.5" transform="rotate(-90 126.4 135.5)">io 0</text>
<text x="129.1" y="135.5" transform="rotate(-90 129.1 135.5)">io 0</text>
<text x="131.7" y="135.5" transform="rotate(-90 131.7 135.5)">io 0</text>
<text x="134.4" y="135.5" transform="rotate(-90 134.4 135.5)">io 0</text>
<text x="38.6" y="138.2" transform="rotate(-90 38.6 138.2)">io 0</text>
<text x="43.9" y="138.2" transform="rotate(-90 43.9 138.2)">io 0</text>
<text x="49.2" y="138.2" transform="rotate(-90 49.2 138.2)">io 0</text>
<text x="54.5" y="138.2" transform="rotate(-90 54.5 138.2)">io 0</text>
<text x="59.9" y="138.2" transform="rotate(-90 59.9 138.2)">io 0</text>
<text x="65.2" y="138.2" transform="rotate(-90 65.2 138.2)">io 0</text>
<text x="135.7" y="157.4" transform="rotate(-180 135.7 157.4)">sup 0</text>
<text x="130.4" y="163.3" transform="rotate(-90 130.4 163.3)">pas 0</text>
<text x="130.4" y="175.3" transform="rotate(-90 130.4 175.3)">ppaass 10</text>
<text x="130.4" y="189.7" transform="rotate(-90 130.4 189.7)">pas 1</text>
<text x="41" y="197.3" transform="rotate(-180 41 197.3)">sup 0</text>
<text x="41.2" y="202.7" transform="rotate(-180 41.2 202.7)">pas 0</text>
<text x="53" y="202.7" transform="rotate(-180 53 202.7)">passu0p 0</text>
<text x="75.8" y="203.4" transform="rotate(-90 75.8 203.4)">io 0</text>
<text x="81.2" y="203.4" transform="rotate(-90 81.2 203.4)">io 0</text>
<text x="86.5" y="203.4" transform="rotate(-90 86.5 203.4)">io 0</text>
<text x="91.8" y="203.4" transform="rotate(-90 91.8 203.4)">io 0</text>
<text x="97.1" y="203.4" transform="rotate(-90 97.1 203.4)">io 0</text>
<text x="41.2" y="209.9" transform="rotate(-90 41.2 209.9)">pas 0</text>
<text x="53" y="221.3" transform="rotate(-180 53 221.3)">passu0p 0</text>
<text x="153" y="226.6" transform="rotate(-180 153 226.6)">sup 0</text>
<text x="166.3" y="226.6" transform="rotate(-180 166.3 226.6)">sup 0</text>
<text x="75.8" y="231.2" transform="rotate(-90 75.8 231.2)">pas 1</text>
<text x="83.8" y="231.2" transform="rotate(-90 83.8 231.2)">pas 1</text>
<text x="91.8" y="231.2" transform="rotate(-90 91.8 231.2)">pas 1</text>
<text x="99.8" y="231.2" transform="rotate(-90 99.8 231.2)">pas 1</text>
<text x="107.8" y="231.2" transform="rotate(-90 107.8 231.2)">pas 1</text>
<text x="115.8" y="231.2" transform="rotate(-90 115.8 231.2)">pas 1</text>
<text x="166.3" y="228.5" transform="rotate(-90 166.3 228.5)">pas 1</text>
<text x="41.2" y="234" transform="rotate(-90 41.2 234)">in 0</text>
<text x="41.2" y="234.6" transform="rotate(-180 41.2 234.6)">pas 0</text>
<text x="53" y="234.6" transform="rotate(-180 53 234.6)">passu0p 0</text>
<text x="153" y="235.2" transform="rotate(-90 153 235.2)">pas 0</text>
<text x="34.4" y="245.3" transform="rotate(-180 34.4 245.3)">pas 0</text>
<text x="75.8" y="245.6" transform="rotate(-90 75.8 245.6)">pas 1</text>
<text x="83.8" y="245.6" transform="rotate(-90 83.8 245.6)">pas 1</text>
<text x="91.8" y="245.6" transform="rotate(-90 91.8 245.6)">pas 1</text>
<text x="99.8" y="245.6" transform="rotate(-90 99.8 245.6)">pas 1</text>
<text x="107.8" y="245.6" transform="rotate(-90 107.8 245.6)">pas 1</text>
<text x="115.8" y="245.6" transform="rotate(-90 115.8 245.6)">pas 1</text>
<text x="166.3" y="244.5" transform="rotate(-90 166.3 244.5)">paspa1s 1</text>
<text x="34.4" y="247.9" transform="rotate(-180 34.4 247.9)">pas 0</text>
<text x="153" y="247.2" transform="rotate(-90 153 247.2)">ppaass 10</text>
<text x="41.2" y="255.2" transform="rotate(-90 41.2 255.2)">pas 0</text>
<text x="43.9" y="255.2" transform="rotate(-90 43.9 255.2)">pas 0</text>
<text x="46.5" y="255.2" transform="rotate(-90 46.5 255.2)">pas 0</text>
<text x="51.9" y="255.9" transform="rotate(-180 51.9 255.9)">sup 0</text>
<text x="86.5" y="253.2" transform="rotate(-180 86.5 253.2)">pas 1</text>
<text x="98.2" y="253.2" transform="rotate(-180 98.2 253.2)">pas 1</text>
<text x="153" y="261.6" transform="rotate(-90 153 261.6)">pas 1</text>
<text x="166.3" y="258.9" transform="rotate(-90 166.3 258.9)">pas 1</text>
<text x="78.5" y="264.5" transform="rotate(-90 78.5 264.5)">pas 0</text>
<text x="81.2" y="264.5" transform="rotate(-90 81.2 264.5)">pas 0</text>
<text x="86.5" y="265.2" transform="rotate(-180 86.5 265.2)">sup 0</text>
</g>
<g font-size=".6" fill="#800080">
<text x="130.6" y="163.5" transform="rotate(-180 130.6 163.5)">rder 2</text>
<text x="132.4" y="163.5" transform="rotate(-180 132.4 163.5)">SpiceO</text>
<text x="130.6" y="171.5" transform="rotate(-180 130.6 171.5)">rder 1</text>
<text x="132.4" y="171.5" transform="rotate(-180 132.4 171.5)">SpiceO</text>
<text x="153.3" y="235.4" transform="rotate(-180 153.3 235.4)">rder 2</text>
<text x="155.1" y="235.4" transform="rotate(-180 155.1 235.4)">SpiceO</text>
<text x="153.3" y="243.3" transform="rotate(-180 153.3 243.3)">rder 1</text>
<text x="155.1" y="243.3" transform="rotate(-180 155.1 243.3)">SpiceO</text>
</g>
</svg>
